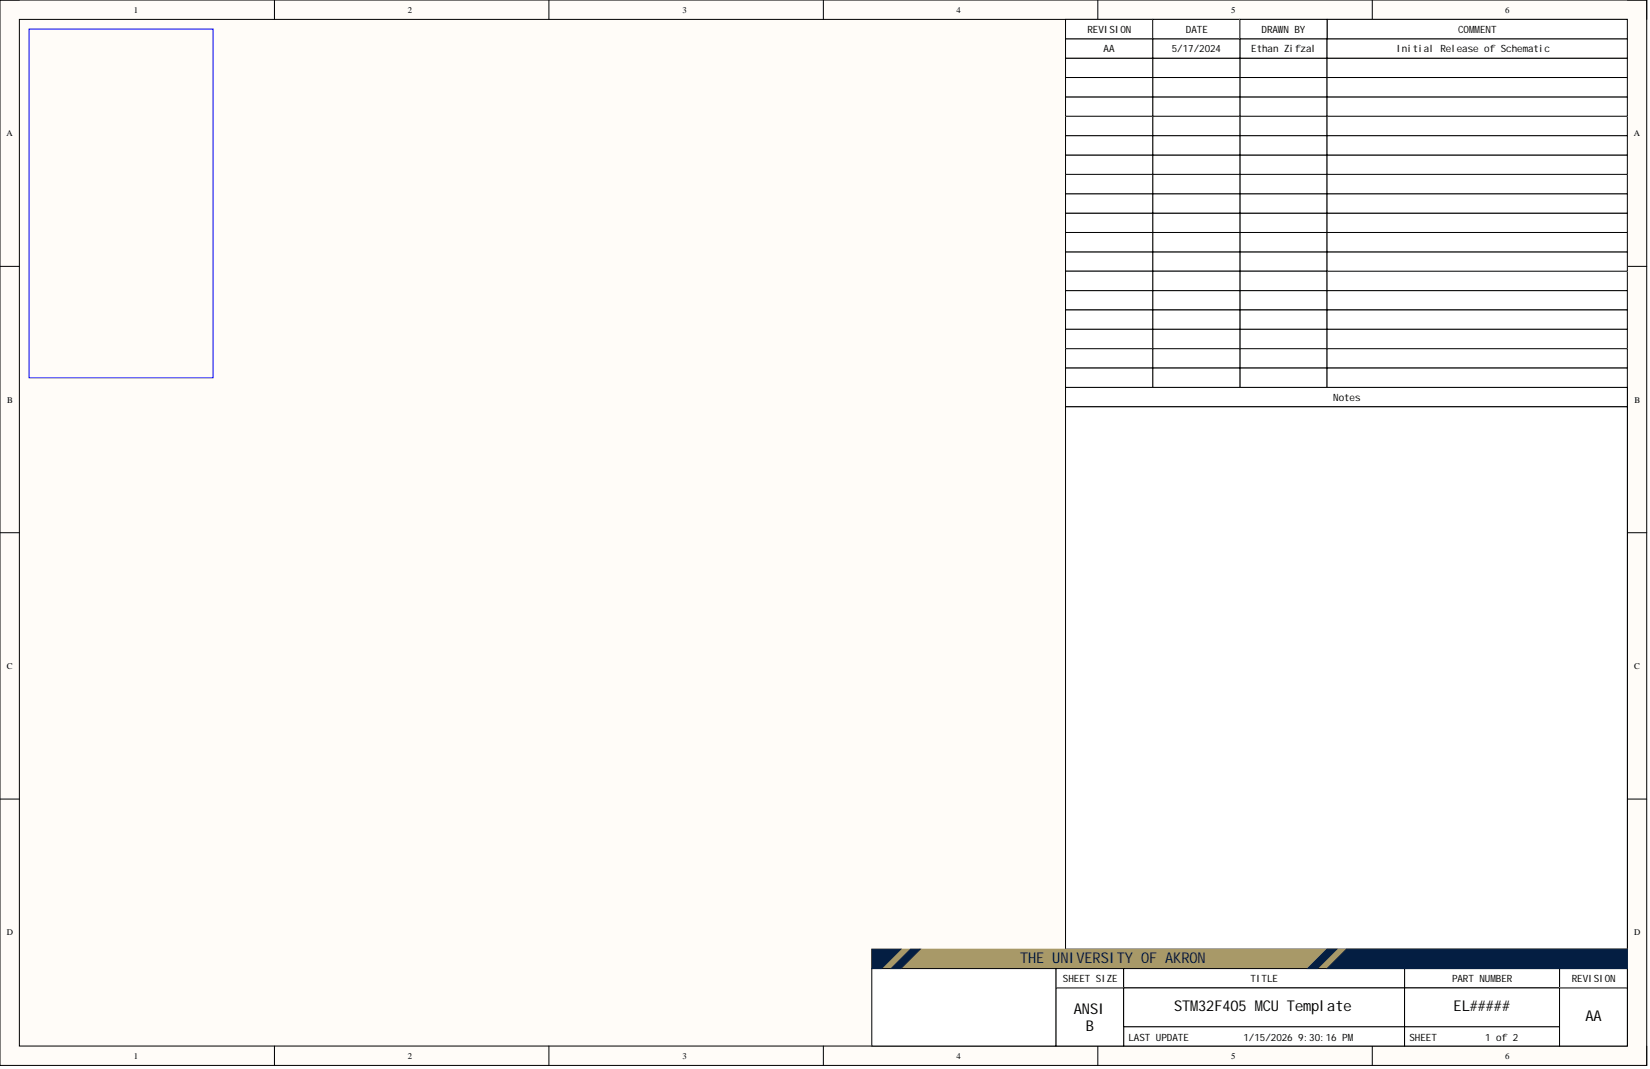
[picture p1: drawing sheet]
<svg xmlns="http://www.w3.org/2000/svg" width="431mm" height="279mm" viewBox="0 0 431 279" stroke-linecap="round" stroke-linejoin="round" font-family="sans-serif">
<path d="M0 0h430.6v278.5h-430.6z" fill-rule="evenodd" fill="#fffcf8"/>
<path d="M0 0h430.6v278.5h-430.6z" fill="none" stroke="#000" stroke-width=".26"/>
<path d="M5.1 5.1h420.4v268.3h-420.4z" fill-rule="evenodd" fill="#fffcf8"/>
<g fill="none" stroke="#000" stroke-width=".26">
<path d="M0 0h5.1M5.1 5.1h420.4v268.3h-420.4zM71.8 0v5.1M143.5 0v5.1M215.3 0v5.1M287.1 0v5.1M358.8 0v5.1M425.5 0h5.1v5.1M0 69.6h5.1M425.5 69.6h5.1M0 139.2h5.1M425.5 139.2h5.1"/>
<path d="M0 208.9h5.1M425.5 208.9h5.1M71.8 273.4v5.1M143.5 273.4v5.1M215.3 273.4v5.1M287.1 273.4v5.1M358.8 273.4v5.1M430.6 273.4v5.1"/>
</g>
<path d="M324.2 76h22.8v5h-22.8z" fill-rule="evenodd" fill="#fff"/>
<path d="M324.2 76h22.8v5h-22.8z" fill="none" stroke="#000" stroke-width=".26"/>
<path d="M324.2 65.8h22.8v5.1h-22.8z" fill-rule="evenodd" fill="#fff"/>
<path d="M324.2 65.8h22.8v5.1h-22.8z" fill="none" stroke="#000" stroke-width=".26"/>
<path d="M324.2 60.8h22.8v5h-22.8z" fill-rule="evenodd" fill="#fff"/>
<path d="M324.2 60.8h22.8v5h-22.8z" fill="none" stroke="#000" stroke-width=".26"/>
<path d="M324.2 55.7h22.8v5.1h-22.8z" fill-rule="evenodd" fill="#fff"/>
<path d="M324.2 55.7h22.8v5.1h-22.8z" fill="none" stroke="#000" stroke-width=".26"/>
<path d="M324.2 50.6h22.8v5.1h-22.8z" fill-rule="evenodd" fill="#fff"/>
<path d="M324.2 50.6h22.8v5.1h-22.8z" fill="none" stroke="#000" stroke-width=".26"/>
<path d="M324.2 45.6h22.8v5h-22.8z" fill-rule="evenodd" fill="#fff"/>
<path d="M324.2 45.6h22.8v5h-22.8z" fill="none" stroke="#000" stroke-width=".26"/>
<path d="M324.2 40.5h22.8v5.1h-22.8z" fill-rule="evenodd" fill="#fff"/>
<path d="M324.2 40.5h22.8v5.1h-22.8z" fill="none" stroke="#000" stroke-width=".26"/>
<path d="M324.2 35.4h22.8v5.1h-22.8z" fill-rule="evenodd" fill="#fff"/>
<path d="M324.2 35.4h22.8v5.1h-22.8z" fill="none" stroke="#000" stroke-width=".26"/>
<path d="M324.2 30.4h22.8v5h-22.8z" fill-rule="evenodd" fill="#fff"/>
<path d="M324.2 30.4h22.8v5h-22.8z" fill="none" stroke="#000" stroke-width=".26"/>
<path d="M324.2 25.3h22.8v5.1h-22.8z" fill-rule="evenodd" fill="#fff"/>
<path d="M324.2 25.3h22.8v5.1h-22.8z" fill="none" stroke="#000" stroke-width=".26"/>
<path d="M324.2 20.3h22.8v5h-22.8z" fill-rule="evenodd" fill="#fff"/>
<path d="M324.2 20.3h22.8v5h-22.8z" fill="none" stroke="#000" stroke-width=".26"/>
<path d="M324.2 15.2h22.8v5.1h-22.8z" fill-rule="evenodd" fill="#fff"/>
<path d="M324.2 15.2h22.8v5.1h-22.8z" fill="none" stroke="#000" stroke-width=".26"/>
<path d="M324.2 10.1h22.8v5.1h-22.8z" fill-rule="evenodd" fill="#fff"/>
<path d="M324.2 10.1h22.8v5.1h-22.8z" fill="none" stroke="#000" stroke-width=".26"/>
<path d="M324.2 70.9h22.8v5.1h-22.8z" fill-rule="evenodd" fill="#fff"/>
<path d="M324.2 70.9h22.8v5.1h-22.8z" fill="none" stroke="#000" stroke-width=".26"/>
<path d="M347 76h78.5v5h-78.5z" fill-rule="evenodd" fill="#fff"/>
<path d="M347 76h78.5v5h-78.5z" fill="none" stroke="#000" stroke-width=".26"/>
<path d="M347 70.9h78.5v5.1h-78.5z" fill-rule="evenodd" fill="#fff"/>
<path d="M347 70.9h78.5v5.1h-78.5z" fill="none" stroke="#000" stroke-width=".26"/>
<path d="M347 65.8h78.5v5.1h-78.5z" fill-rule="evenodd" fill="#fff"/>
<path d="M347 65.8h78.5v5.1h-78.5z" fill="none" stroke="#000" stroke-width=".26"/>
<path d="M347 60.8h78.5v5h-78.5z" fill-rule="evenodd" fill="#fff"/>
<path d="M347 60.8h78.5v5h-78.5z" fill="none" stroke="#000" stroke-width=".26"/>
<path d="M347 55.7h78.5v5.1h-78.5z" fill-rule="evenodd" fill="#fff"/>
<path d="M347 55.7h78.5v5.1h-78.5z" fill="none" stroke="#000" stroke-width=".26"/>
<path d="M347 50.6h78.5v5.1h-78.5z" fill-rule="evenodd" fill="#fff"/>
<path d="M347 50.6h78.5v5.1h-78.5z" fill="none" stroke="#000" stroke-width=".26"/>
<path d="M347 45.6h78.5v5h-78.5z" fill-rule="evenodd" fill="#fff"/>
<path d="M347 45.6h78.5v5h-78.5z" fill="none" stroke="#000" stroke-width=".26"/>
<path d="M347 40.5h78.5v5.1h-78.5z" fill-rule="evenodd" fill="#fff"/>
<path d="M347 40.5h78.5v5.1h-78.5z" fill="none" stroke="#000" stroke-width=".26"/>
<path d="M347 35.4h78.5v5.1h-78.5z" fill-rule="evenodd" fill="#fff"/>
<path d="M347 35.4h78.5v5.1h-78.5z" fill="none" stroke="#000" stroke-width=".26"/>
<path d="M347 30.4h78.5v5h-78.5z" fill-rule="evenodd" fill="#fff"/>
<path d="M347 30.4h78.5v5h-78.5z" fill="none" stroke="#000" stroke-width=".26"/>
<path d="M347 25.3h78.5v5.1h-78.5z" fill-rule="evenodd" fill="#fff"/>
<path d="M347 25.3h78.5v5.1h-78.5z" fill="none" stroke="#000" stroke-width=".26"/>
<path d="M347 20.3h78.5v5h-78.5z" fill-rule="evenodd" fill="#fff"/>
<path d="M347 20.3h78.5v5h-78.5z" fill="none" stroke="#000" stroke-width=".26"/>
<path d="M347 15.2h78.5v5.1h-78.5z" fill-rule="evenodd" fill="#fff"/>
<path d="M347 15.2h78.5v5.1h-78.5z" fill="none" stroke="#000" stroke-width=".26"/>
<path d="M347 10.1h78.5v5.1h-78.5z" fill-rule="evenodd" fill="#fff"/>
<path d="M347 10.1h78.5v5.1h-78.5z" fill="none" stroke="#000" stroke-width=".26"/>
<path d="M301.4 76h22.8v5h-22.8z" fill-rule="evenodd" fill="#fff"/>
<path d="M301.4 76h22.8v5h-22.8z" fill="none" stroke="#000" stroke-width=".26"/>
<path d="M301.4 65.8h22.8v5.1h-22.8z" fill-rule="evenodd" fill="#fff"/>
<path d="M301.4 65.8h22.8v5.1h-22.8z" fill="none" stroke="#000" stroke-width=".26"/>
<path d="M301.4 60.8h22.8v5h-22.8z" fill-rule="evenodd" fill="#fff"/>
<path d="M301.4 60.8h22.8v5h-22.8z" fill="none" stroke="#000" stroke-width=".26"/>
<path d="M301.4 55.7h22.8v5.1h-22.8z" fill-rule="evenodd" fill="#fff"/>
<path d="M301.4 55.7h22.8v5.1h-22.8z" fill="none" stroke="#000" stroke-width=".26"/>
<path d="M301.4 50.6h22.8v5.1h-22.8z" fill-rule="evenodd" fill="#fff"/>
<path d="M301.4 50.6h22.8v5.1h-22.8z" fill="none" stroke="#000" stroke-width=".26"/>
<path d="M301.4 45.6h22.8v5h-22.8z" fill-rule="evenodd" fill="#fff"/>
<path d="M301.4 45.6h22.8v5h-22.8z" fill="none" stroke="#000" stroke-width=".26"/>
<path d="M301.4 40.5h22.8v5.1h-22.8z" fill-rule="evenodd" fill="#fff"/>
<path d="M301.4 40.5h22.8v5.1h-22.8z" fill="none" stroke="#000" stroke-width=".26"/>
<path d="M301.4 35.4h22.8v5.1h-22.8z" fill-rule="evenodd" fill="#fff"/>
<path d="M301.4 35.4h22.8v5.1h-22.8z" fill="none" stroke="#000" stroke-width=".26"/>
<path d="M301.4 30.4h22.8v5h-22.8z" fill-rule="evenodd" fill="#fff"/>
<path d="M301.4 30.4h22.8v5h-22.8z" fill="none" stroke="#000" stroke-width=".26"/>
<path d="M301.4 25.3h22.8v5.1h-22.8z" fill-rule="evenodd" fill="#fff"/>
<path d="M301.4 25.3h22.8v5.1h-22.8z" fill="none" stroke="#000" stroke-width=".26"/>
<path d="M301.4 20.3h22.8v5h-22.8z" fill-rule="evenodd" fill="#fff"/>
<path d="M301.4 20.3h22.8v5h-22.8z" fill="none" stroke="#000" stroke-width=".26"/>
<path d="M301.4 15.2h22.8v5.1h-22.8z" fill-rule="evenodd" fill="#fff"/>
<path d="M301.4 15.2h22.8v5.1h-22.8z" fill="none" stroke="#000" stroke-width=".26"/>
<path d="M301.4 10.1h22.8v5.1h-22.8z" fill-rule="evenodd" fill="#fff"/>
<path d="M301.4 10.1h22.8v5.1h-22.8z" fill="none" stroke="#000" stroke-width=".26"/>
<path d="M301.4 70.9h22.8v5.1h-22.8z" fill-rule="evenodd" fill="#fff"/>
<path d="M301.4 70.9h22.8v5.1h-22.8z" fill="none" stroke="#000" stroke-width=".26"/>
<path d="M278.6 76h22.8v5h-22.8z" fill-rule="evenodd" fill="#fff"/>
<path d="M278.6 76h22.8v5h-22.8z" fill="none" stroke="#000" stroke-width=".26"/>
<path d="M278.6 65.8h22.8v5.1h-22.8z" fill-rule="evenodd" fill="#fff"/>
<path d="M278.6 65.8h22.8v5.1h-22.8z" fill="none" stroke="#000" stroke-width=".26"/>
<path d="M278.6 60.8h22.8v5h-22.8z" fill-rule="evenodd" fill="#fff"/>
<path d="M278.6 60.8h22.8v5h-22.8z" fill="none" stroke="#000" stroke-width=".26"/>
<path d="M278.6 55.7h22.8v5.1h-22.8z" fill-rule="evenodd" fill="#fff"/>
<path d="M278.6 55.7h22.8v5.1h-22.8z" fill="none" stroke="#000" stroke-width=".26"/>
<path d="M278.6 50.6h22.8v5.1h-22.8z" fill-rule="evenodd" fill="#fff"/>
<path d="M278.6 50.6h22.8v5.1h-22.8z" fill="none" stroke="#000" stroke-width=".26"/>
<path d="M278.6 45.6h22.8v5h-22.8z" fill-rule="evenodd" fill="#fff"/>
<path d="M278.6 45.6h22.8v5h-22.8z" fill="none" stroke="#000" stroke-width=".26"/>
<path d="M278.6 40.5h22.8v5.1h-22.8z" fill-rule="evenodd" fill="#fff"/>
<path d="M278.6 40.5h22.8v5.1h-22.8z" fill="none" stroke="#000" stroke-width=".26"/>
<path d="M278.6 35.4h22.8v5.1h-22.8z" fill-rule="evenodd" fill="#fff"/>
<path d="M278.6 35.4h22.8v5.1h-22.8z" fill="none" stroke="#000" stroke-width=".26"/>
<path d="M278.6 30.4h22.8v5h-22.8z" fill-rule="evenodd" fill="#fff"/>
<path d="M278.6 30.4h22.8v5h-22.8z" fill="none" stroke="#000" stroke-width=".26"/>
<path d="M278.6 25.3h22.8v5.1h-22.8z" fill-rule="evenodd" fill="#fff"/>
<path d="M278.6 25.3h22.8v5.1h-22.8z" fill="none" stroke="#000" stroke-width=".26"/>
<path d="M278.6 20.3h22.8v5h-22.8z" fill-rule="evenodd" fill="#fff"/>
<path d="M278.6 20.3h22.8v5h-22.8z" fill="none" stroke="#000" stroke-width=".26"/>
<path d="M278.6 15.2h22.8v5.1h-22.8z" fill-rule="evenodd" fill="#fff"/>
<path d="M278.6 15.2h22.8v5.1h-22.8z" fill="none" stroke="#000" stroke-width=".26"/>
<path d="M278.6 10.1h22.8v5.1h-22.8z" fill-rule="evenodd" fill="#fff"/>
<path d="M278.6 10.1h22.8v5.1h-22.8z" fill="none" stroke="#000" stroke-width=".26"/>
<path d="M278.6 70.9h22.8v5.1h-22.8z" fill-rule="evenodd" fill="#fff"/>
<path d="M278.6 70.9h22.8v5.1h-22.8z" fill="none" stroke="#000" stroke-width=".26"/>
<path d="M324.2 81h22.8v5.1h-22.8z" fill-rule="evenodd" fill="#fff"/>
<path d="M324.2 81h22.8v5.1h-22.8z" fill="none" stroke="#000" stroke-width=".26"/>
<path d="M347 81h78.5v5.1h-78.5z" fill-rule="evenodd" fill="#fff"/>
<path d="M347 81h78.5v5.1h-78.5z" fill="none" stroke="#000" stroke-width=".26"/>
<path d="M301.4 81h22.8v5.1h-22.8z" fill-rule="evenodd" fill="#fff"/>
<path d="M301.4 81h22.8v5.1h-22.8z" fill="none" stroke="#000" stroke-width=".26"/>
<path d="M278.6 81h22.8v5.1h-22.8z" fill-rule="evenodd" fill="#fff"/>
<path d="M278.6 81h22.8v5.1h-22.8z" fill="none" stroke="#000" stroke-width=".26"/>
<path d="M324.2 86.1h22.8v5h-22.8z" fill-rule="evenodd" fill="#fff"/>
<path d="M324.2 86.1h22.8v5h-22.8z" fill="none" stroke="#000" stroke-width=".26"/>
<path d="M347 86.1h78.5v5h-78.5z" fill-rule="evenodd" fill="#fff"/>
<path d="M347 86.1h78.5v5h-78.5z" fill="none" stroke="#000" stroke-width=".26"/>
<path d="M301.4 86.1h22.8v5h-22.8z" fill-rule="evenodd" fill="#fff"/>
<path d="M301.4 86.1h22.8v5h-22.8z" fill="none" stroke="#000" stroke-width=".26"/>
<path d="M278.6 86.1h22.8v5h-22.8z" fill-rule="evenodd" fill="#fff"/>
<path d="M278.6 86.1h22.8v5h-22.8z" fill="none" stroke="#000" stroke-width=".26"/>
<path d="M324.2 91.1h22.8v5.1h-22.8z" fill-rule="evenodd" fill="#fff"/>
<path d="M324.2 91.1h22.8v5.1h-22.8z" fill="none" stroke="#000" stroke-width=".26"/>
<path d="M347 91.1h78.5v5.1h-78.5z" fill-rule="evenodd" fill="#fff"/>
<path d="M347 91.1h78.5v5.1h-78.5z" fill="none" stroke="#000" stroke-width=".26"/>
<path d="M301.4 91.1h22.8v5.1h-22.8z" fill-rule="evenodd" fill="#fff"/>
<path d="M301.4 91.1h22.8v5.1h-22.8z" fill="none" stroke="#000" stroke-width=".26"/>
<path d="M278.6 91.1h22.8v5.1h-22.8z" fill-rule="evenodd" fill="#fff"/>
<path d="M278.6 91.1h22.8v5.1h-22.8z" fill="none" stroke="#000" stroke-width=".26"/>
<path d="M324.2 96.2h22.8v5.1h-22.8z" fill-rule="evenodd" fill="#fff"/>
<path d="M324.2 96.2h22.8v5.1h-22.8z" fill="none" stroke="#000" stroke-width=".26"/>
<path d="M347 96.2h78.5v5.1h-78.5z" fill-rule="evenodd" fill="#fff"/>
<path d="M347 96.2h78.5v5.1h-78.5z" fill="none" stroke="#000" stroke-width=".26"/>
<path d="M301.4 96.2h22.8v5.1h-22.8z" fill-rule="evenodd" fill="#fff"/>
<path d="M301.4 96.2h22.8v5.1h-22.8z" fill="none" stroke="#000" stroke-width=".26"/>
<path d="M278.6 96.2h22.8v5.1h-22.8z" fill-rule="evenodd" fill="#fff"/>
<path d="M278.6 96.2h22.8v5.1h-22.8z" fill="none" stroke="#000" stroke-width=".26"/>
<path d="M278.6 101.3h146.9v5h-146.9z" fill-rule="evenodd" fill="#fff"/>
<path d="M278.6 101.3h146.9v5h-146.9z" fill="none" stroke="#000" stroke-width=".26"/>
<path d="M278.6 106.3h146.9v141.8h-146.9z" fill-rule="evenodd" fill="#fff"/>
<path d="M278.6 106.3h146.9v141.8h-146.9z" fill="none" stroke="#000" stroke-width=".26"/>
<path d="M278.6 5.1h22.8v5h-22.8z" fill-rule="evenodd" fill="#fff"/>
<path d="M278.6 5.1h22.8v5h-22.8z" fill="none" stroke="#000" stroke-width=".26"/>
<path d="M301.4 5.1h22.8v5h-22.8z" fill-rule="evenodd" fill="#fff"/>
<path d="M301.4 5.1h22.8v5h-22.8z" fill="none" stroke="#000" stroke-width=".26"/>
<path d="M347 5.1h78.5v5h-78.5z" fill-rule="evenodd" fill="#fff"/>
<path d="M347 5.1h78.5v5h-78.5z" fill="none" stroke="#000" stroke-width=".26"/>
<path d="M324.2 5.1h22.8v5h-22.8z" fill-rule="evenodd" fill="#fff"/>
<path d="M324.2 5.1h22.8v5h-22.8z" fill="none" stroke="#000" stroke-width=".26"/>
<path d="M228 248.1h197.5v5.1h-197.5z" fill-rule="evenodd" fill="#a89968"/>
<path d="M228 248.1h197.5v5.1h-197.5z" fill="none" stroke="#a89968" stroke-width=".26"/>
<path d="M276.1 253.2h17.7v5h-17.7z" fill-rule="evenodd" fill="#fff"/>
<path d="M276.1 253.2h17.7v5h-17.7z" fill="none" stroke="#000" stroke-width=".26"/>
<path d="M407.8 253.2h17.7v5h-17.7z" fill-rule="evenodd" fill="#fff"/>
<path d="M407.8 253.2h17.7v5h-17.7z" fill="none" stroke="#000" stroke-width=".26"/>
<path d="M367.3 253.2h40.5v5h-40.5z" fill-rule="evenodd" fill="#fff"/>
<path d="M367.3 253.2h40.5v5h-40.5z" fill="none" stroke="#000" stroke-width=".26"/>
<path d="M293.8 253.2h73.5v5h-73.5z" fill-rule="evenodd" fill="#fff"/>
<path d="M293.8 253.2h73.5v5h-73.5z" fill="none" stroke="#000" stroke-width=".26"/>
<path d="M293.8 268.3h73.5v5.1h-73.5z" fill-rule="evenodd" fill="#fff"/>
<path d="M293.8 268.3h73.5v5.1h-73.5z" fill="none" stroke="#000" stroke-width=".26"/>
<path d="M367.3 268.3h40.5v5.1h-40.5z" fill-rule="evenodd" fill="#fff"/>
<path d="M367.3 268.3h40.5v5.1h-40.5z" fill="none" stroke="#000" stroke-width=".26"/>
<path d="M276.1 258.2h17.7v15.2h-17.7z" fill-rule="evenodd" fill="#fff"/>
<path d="M276.1 258.2h17.7v15.2h-17.7z" fill="none" stroke="#000" stroke-width=".26"/>
<path d="M293.8 258.2h73.5v10.1h-73.5z" fill-rule="evenodd" fill="#fff"/>
<path d="M293.8 258.2h73.5v10.1h-73.5z" fill="none" stroke="#000" stroke-width=".26"/>
<path d="M367.3 258.2h40.5v10.1h-40.5z" fill-rule="evenodd" fill="#fff"/>
<path d="M367.3 258.2h40.5v10.1h-40.5z" fill="none" stroke="#000" stroke-width=".26"/>
<path d="M407.8 258.2h17.7v15.2h-17.7z" fill-rule="evenodd" fill="#fff"/>
<path d="M407.8 258.2h17.7v15.2h-17.7z" fill="none" stroke="#000" stroke-width=".26"/>
<path d="M228 253.2h48.1v20.2h-48.1z" fill-rule="evenodd" fill="#fff"/>
<path d="M228 253.2h48.1v20.2h-48.1z" fill="none" stroke="#000" stroke-width=".26"/>
<path d="M347 253.2l5.1-5.1h73.4v5.1z" fill-rule="evenodd" fill="#041e42"/>
<path d="M347 253.2l5.1-5.1h73.4v5.1z" fill="none" stroke="#041e42" stroke-width=".26"/>
<path d="M341.9 253.2l5.1-5.1h2.5l-5 5.1z" fill-rule="evenodd" fill="#041e42"/>
<path d="M341.9 253.2l5.1-5.1h2.5l-5 5.1z" fill="none" stroke="#041e42" stroke-width=".26"/>
<path d="M228 248.1h7.6l-5.1 5.1h-2.5z" fill-rule="evenodd" fill="#041e42"/>
<path d="M228 248.1h7.6l-5.1 5.1h-2.5z" fill="none" stroke="#041e42" stroke-width=".26"/>
<path d="M233 253.2l5.1-5.1h2.5l-5 5.1z" fill-rule="evenodd" fill="#041e42"/>
<path d="M233 253.2l5.1-5.1h2.5l-5 5.1z" fill="none" stroke="#041e42" stroke-width=".26"/>
<path d="M7.6 7.6h48.1v91.1h-48.1z" fill="none" stroke="#00f" stroke-width=".26"/>
<text font-size="3.9" fill="#041e42" x="266.7" y="251.6">THE UNIVERSITY OF AKRON</text>
<g font-size="3.9">
<text x="280.8" y="265">ANSI</text>
<text x="283.9" y="269.5">B</text>
<text x="307" y="264.3">STM32F405 MCU Template</text>
<text x="380.1" y="264.3">EL#####</text>
<text x="414.5" y="266.8">AA</text>
</g>
<g font-size="2.6">
<text x="284.4" y="8.7">REVISION</text>
<text x="310.1" y="8.7">DATE</text>
<text x="329.9" y="8.7">DRAWN BY</text>
<text x="381.3" y="8.7">COMMENT</text>
<text x="288.6" y="13.5">AA</text>
<text x="306.4" y="13.5">5/17/2024</text>
<text x="327.2" y="13.5">Ethan Zifzal</text>
<text x="365.2" y="13.5">Initial Release of Schematic</text>
<text x="348.6" y="104.9">Notes</text>
<text x="277.9" y="256.8">SHEET SIZE</text>
<text x="327" y="256.8">TITLE</text>
<text x="379.7" y="256.8">PART NUMBER</text>
<text x="411" y="256.8">REVISION</text>
<text x="295.1" y="272">LAST UPDATE</text>
<text x="325.1" y="272">1/15/2026 9:30:16 PM</text>
<text x="368.5" y="272">SHEET</text>
<text x="388.4" y="272">1 of 2</text>
</g>
<g font-size="2.3">
<text x="35" y="3.3">1</text>
<text x="106.6" y="3.3">2</text>
<text x="178.5" y="3.3">3</text>
<text x="250.1" y="3.3">4</text>
<text x="321.9" y="3.3">5</text>
<text x="393.6" y="3.3">6</text>
<text x="1.7" y="35.6">A</text>
<text x="427.2" y="35.6">A</text>
<text x="1.9" y="105.2">B</text>
<text x="427.4" y="105.2">B</text>
<text x="1.8" y="174.8">C</text>
<text x="427.3" y="174.8">C</text>
<text x="1.8" y="244.5">D</text>
<text x="427.3" y="244.5">D</text>
<text x="35" y="276.7">1</text>
<text x="106.6" y="276.7">2</text>
<text x="178.5" y="276.7">3</text>
<text x="250.1" y="276.7">4</text>
<text x="321.9" y="276.7">5</text>
<text x="393.6" y="276.7">6</text>
</g>
</svg>
